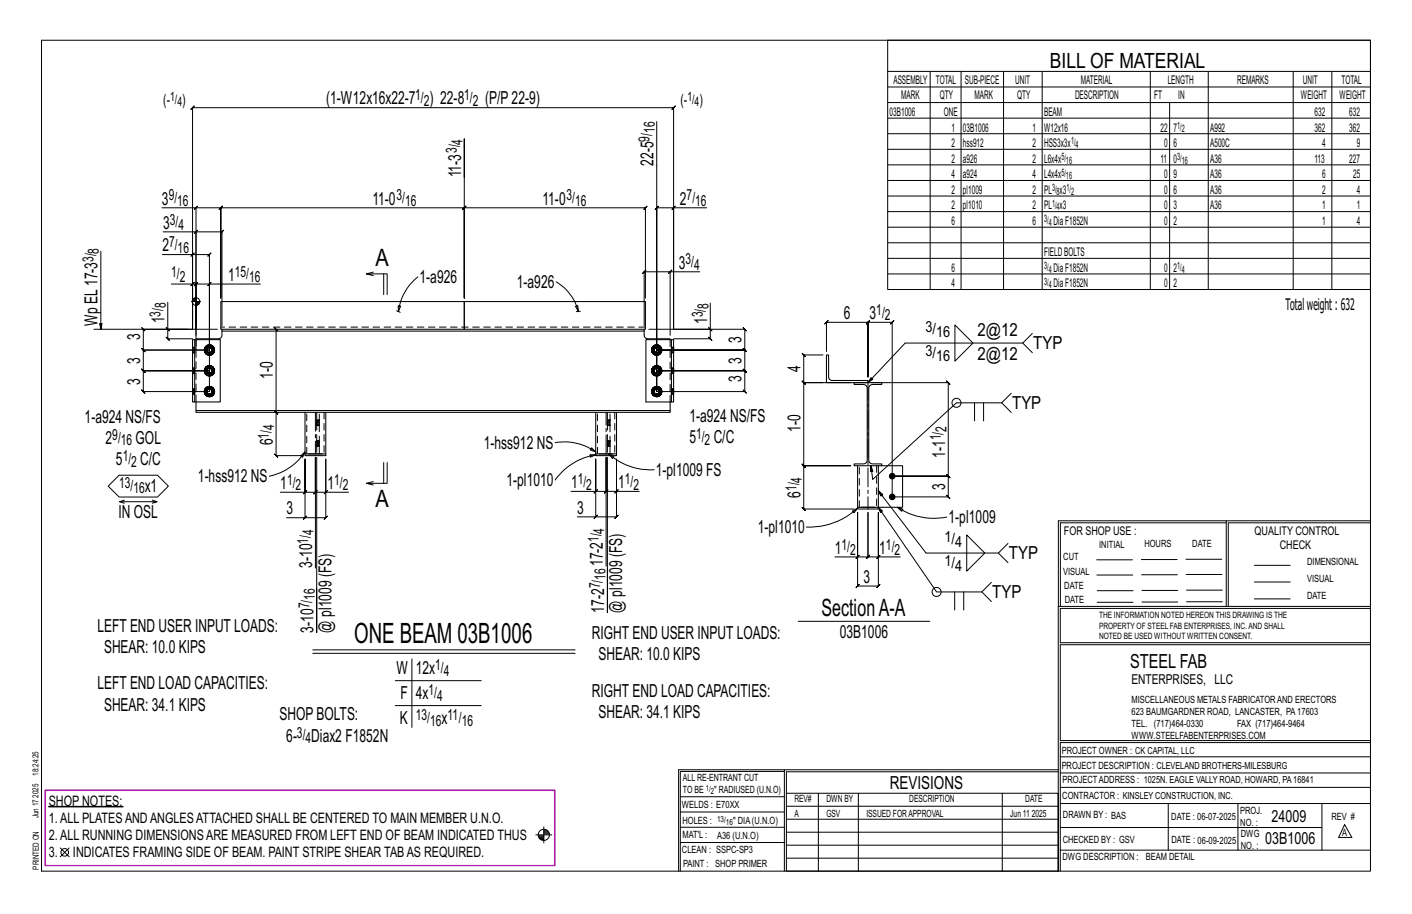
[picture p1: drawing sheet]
<svg xmlns="http://www.w3.org/2000/svg" width="432mm" height="279mm" viewBox="0 0 432 279" stroke-linecap="round" stroke-linejoin="round" font-family="sans-serif">
<g fill="#000" stroke="#000" stroke-width=".31">
<path d="M14.9 246.5h22.7v.2h-22.7z"/>
<circle cx="272.8" cy="151.9" r=".86"/>
<circle cx="272.8" cy="145.5" r=".86"/>
</g>
<g fill="none" stroke="#000" stroke-width=".31">
<path d="M12.7 12.3h406.4v254h-406.4zM271.5 12.3h147.6v76.2h-147.6zM200.8 37.2v82.5v-56.2l-.5 .5 1-1-.5 .5h5.2M271.5 21.8h147.6M271.5 26.6h147.6M271.5 31.4h147.6M271.5 36.1h147.6M284.5 21.8v66.7M293.9 21.8v66.7M306.9 21.8v66.7M318.7 21.8v66.7M351.8 21.8v66.7"/>
<path d="M357.7 31.4v57.1M369.5 21.8v66.7M395.5 21.8v66.7M407.3 21.8v66.7M142 54.2v-11.7v48.6M271.5 40.9h147.6M271.5 45.6h147.6M271.5 50.4h147.6M271.5 55.2h147.6M271.5 59.9h147.6M30.8 76.8v23.9l-.3-1.8h.7l-.4 1.8M49.5 63.5h10.4v37.2v-13.9l-.5 .5 1-1-.5 .5h4.1"/>
<path d="M49.7 77.8h9.2v22.9v-13.9h-6.5M49.9 70.9h10v31.6M58.4 78.3l1-1zM58.9 77.8h5.1l-.5 .5 1-1-.5 .5v41.9h-20.2l.5 .5-1-1 .5 .5v-6.3l.5 .5-1-1 .5 .5h20.2h-20.2l.5 .5-1-1 .5 .5v-6.4l.5 .5-1-1 .5 .5h20.2v-20.2h15.6M59.9 70.9l-.5 .5 1-1zM59.9 70.9h8l-.5 .5 1-1-.5 .5v28.7M59.9 63.5h7.6l-.5 .5 1-1-.5 .5v27.6v-27.6l-.5 .5 1-1-.5 .5h74.5l-.5 .5 1-1-.5 .5v27.6v-27.6l-.5 .5 1-1-.5 .5h55.4l-.5 .5 1-1-.5 .5v27.6M60.4 63l-1 1zM206.5 63l-1 1zM216.1 63.5h-10.1v37.2h21.8l-.5-.5 1 1-.5-.5v6.3l-.5-.5 1 1-.5-.5h-27h27l-.5-.5 1 1-.5-.5v6.4l-.5-.5 1 1-.5-.5h-27h27l-.5-.5 1 1-.5-.5v6.3l-.5-.5 1 1-.5-.5h-27M271.5 64.7h147.6M271.5 69.5h147.6"/>
<path d="M271.5 74.2h147.6M271.5 79h147.6M51.3 92.4v8.3h15.2M58.5 92.2h2.8M58.9 86.8l-.5 .5 1-1zM58.9 86.8h1l-.5 .5 1-1-.5 .5v20.2M58.9 91.7v.5M59.1 91.4v.8M59.3 91.2v1M59.5 91.1v1.1M59.7 91v1.2M59.9 90.8v8.8"/>
<path d="M60.2 92.2v1.1M60.4 92.2v1.1M60.6 92.2v1M60.8 92.2v.8M61 92.2v.5M64 86.8l.5-.5-1 1zM114.2 84.2l-2.2-.5h6.4v6.4M114.2 83.2l-2.2 .5M117.3 83.7v6.4M121.3 95l.5 .2M121.8 93.5l.7 .1-.7 1.6zM121.8 95.2l.6 .3"/>
<path d="M127.8 84.6a15.9 15.9 0 0 0-6 10.6M170.1 86.1a14.8 14.8 0 0 1 6.8 9.1M176 93.6l.7-.2 .2 1.8zM176.3 95.2h.6M176.9 95.2h.6M204.9 83.1l.5-.5-1 1zM204.9 83.1h-7.9l.5-.5-1 1 .5-.5v16.5M214 83.1h-9.1v19.4M217.2 92.7v8h-18.8M271.5 83.7h147.6M292 99.3l5.6 5.6-5.6 5.5zM28.7 100.7h30.2v-67.8l-.5 .5 1-1-.5 .5h147.1l-.5 .5 1-1-.5 .5v67.8"/>
<path d="M50.8 100.2l1 1zM51.3 100.7v2.9l-.5-.5 1 1-.5-.5h7.6M57.3 100.7h-13.5l-.5-.5 1 1-.5-.5v6.3l-.5-.5 1 1-.5-.5h20.2M62.5 119.7h.5M62.5 113.4h.5M62.5 107h.5M62.6 119.1l.5 .2-.1 .4M62.6 112.8l.5 .2-.1 .4M62.6 106.4l.5 .2-.1 .4M63 114.4l.5 .4M63 108.1l.5 .3M63 119.7l.1 .4-.5 .2"/>
<path d="M63 113.4l.1 .3-.5 .2M63 107l.1 .4-.5 .2M63.1 119.3l.2-.3-.3-.4a1.52 1.52 0 0 0 0 2.2l.3-.4-.2-.3M63.1 113l.2-.4-.3-.3a1.52 1.52 0 0 0 0 2.1l.3-.3-.2-.4M63.1 106.6l.2-.3-.3-.4a1.52 1.52 0 0 0 0 2.2l.3-.4-.2-.3M63.3 114.1l.3 .2-.1 .5 .5 .1M63.3 107.7l.3 .2-.1 .5 .5 .1M63.5 118.3l-.5 .3M63.5 111.9l-.5 .4M63.5 105.6l-.5 .3M63.6 114.3l.4 .1v.5l.6-.1M63.6 107.9l.4 .1v.5l.6-.1"/>
<path d="M64 118.2l-.5 .1 .1 .5-.3 .2M64 118.7l.4 .1 .2-.5 .5 .3-.3 .4M64 111.8l-.5 .1 .1 .5-.3 .2M64 112.3l.4 .1 .2-.5 .5 .4-.3 .3M64 105.5l-.5 .1 .1 .5-.3 .2M64 106l.4 .1 .2-.5 .5 .3-.3 .4M64.4 118.8l.4 .2 .3 .7h.5l-.2 .6M64.4 112.4l.4 .2 .3 .8h.5l-.2 .5M64.4 106.1l.4 .2 .3 .7h.5l-.2 .6M64.6 118.3l-.6-.1v.5l-.4 .1M64.6 111.9l-.6-.1v.5l-.4 .1M64.6 105.6l-.6-.1v.5l-.4 .1"/>
<path d="M64.8 114.1l.3 .3-.5 .4-.2-.5-.4 .1M64.8 107.7l.3 .4-.5 .3-.2-.5-.4 .1M65 113.7l.4 .2-.3 .5M65 107.4l.4 .2-.3 .5M65.1 119.7l-.3 .7-.4 .2M65.1 113.4l-.3 .7-.4 .2M65.1 107l-.3 .7-.4 .2M65.1 118.6l.3 .5-.4 .2M65.1 112.3l.3 .5-.4 .2M65.1 105.9l.3 .5-.4 .2M65.4 119.1l.2 .6M65.4 112.8l.2 .6"/>
<path d="M65.4 106.4l.2 .6M84.4 100.7l-.5-.5 1 1-.5-.5v25.4l-.5-.5 1 1-1-1 1 1-.5-.5v13.2l-.5-.5 1 1-.5-.5h7.8M199.3 119.7h.5M199.3 113.4h.5M199.3 107h.5M199.4 106.4l.5 .2-.1 .4M199.4 112.8l.5 .2-.1 .4M199.4 119.1l.5 .2-.1 .4M199.8 108.1l.5 .3M199.8 114.4l.5 .4M199.8 107l.1 .4-.5 .2M199.8 113.4l.1 .3-.5 .2"/>
<path d="M199.8 119.7l.1 .4-.5 .2M199.9 106.6l.2-.3-.3-.4a1.52 1.52 0 0 0 0 2.2l.3-.4-.2-.3M199.9 113l.2-.4-.3-.3a1.52 1.52 0 0 0 0 2.1l.3-.3-.2-.4M199.9 119.3l.2-.3-.3-.4a1.52 1.52 0 0 0 0 2.2l.3-.4-.2-.3M200.1 107.7l.3 .2-.1 .5 .5 .1M200.1 114.1l.3 .2-.1 .5 .5 .1M200.3 105.6l-.5 .3M200.3 111.9l-.5 .4M200.3 118.3l-.5 .3M200.4 107.9l.4 .1v.5l.6-.1M200.4 114.3l.4 .1v.5l.6-.1M200.8 105.5l-.5 .1 .1 .5-.3 .2"/>
<path d="M200.8 106l.4 .1 .2-.5 .5 .3-.3 .4M200.8 111.8l-.5 .1 .1 .5-.3 .2M200.8 112.3l.4 .1 .2-.5 .5 .4-.3 .3M200.8 118.2l-.5 .1 .1 .5-.3 .2M200.8 118.7l.4 .1 .2-.5 .5 .3-.3 .4M201.2 106.1l.4 .2 .3 .7h.5l-.2 .6M201.2 112.4l.4 .2 .3 .8h.5l-.2 .5M201.2 118.8l.4 .2 .3 .7h.5l-.2 .6M201.4 105.6l-.6-.1v.5l-.4 .1M201.4 111.9l-.6-.1v.5l-.4 .1M201.4 118.3l-.6-.1v.5l-.4 .1M201.6 107.7l.3 .4-.5 .3-.2-.5-.4 .1"/>
<path d="M201.6 114.1l.3 .3-.5 .4-.2-.5-.4 .1M201.8 107.4l.4 .2-.3 .5M201.8 113.7l.4 .2-.3 .5M201.9 107l-.3 .7-.4 .2M201.9 113.4l-.3 .7-.4 .2M201.9 119.7l-.3 .7-.4 .2M201.9 105.9l.3 .5-.4 .2M201.9 112.3l.3 .5-.4 .2M201.9 118.6l.3 .5-.4 .2M202.2 106.4l.2 .6M202.2 112.8l.2 .6M202.2 119.1l.2 .6"/>
<path d="M216.7 100.2l1 1zM217.2 100.7v2.9l-.5-.5 1 1-.5-.5h-11.2M251.7 108.5h-5.9l-.5-.5 1 1-.5-.5v8.5l-.5-.5 1 1-.5-.5h5.9M252.7 107.4v-8.9l-.5 .5 1-1-.5 .5h12.7l-.5 .5 1-1-.5 .5v16.8v-16.8l-.5 .5 1-1-.5 .5h7.4l-.5 .5 1-1-.5 .5v53.4h17.2l.5 .5-1-1 .5 .5v-6.4l.5 .5-1-1 .5 .5h-17.2h17.2l.5 .5-1-1 .5 .5v-28.5l.5 .5-1-1 .5 .5h-23.5M260.2 117h-14.4l-.5-.5 1 1-.5-.5v25.4l-.5-.5 1 1-.5-.5h14.4h-14.4l-.5-.5 1 1-.5-.5v13.2l-.5-.5 1 1-.5-.5h15.4M312.8 104.9l2.9 2.9M315.7 101.9l-2.9 3h-36l-11.4 12.1 1-1.6 .5 .6-1.5 1M63 120.8l.5 .3M63.3 120.4l.3 .2-.1 .5 .5 .1M63.6 120.6l.4 .1v.5l.6-.1M64.8 120.4l.3 .4-.5 .3-.2-.5-.4 .1M65 120.1l.4 .2-.3 .5"/>
<path d="M91.9 139.3l1.4-1.2-.8 1.7zM93.3 138.1a17.2 17.2 0 0 1-10.9 7.5M96.5 139.8v10.7l.5-.5-1 1 .5-.5h-3.2M96.5 139.8v10.7l-.5 .5 1-1-.5 .5h3.1M96.5 139.8v33.8M96.9 139.8v53.6v-13.5M169.8 135.3a16.6 16.6 0 0 1 12.4 2.8M180.4 139h1.8l-1.7 .7zM180.9 136.9l1.3 1.2-1.7-.6zM182.2 139a19.1 19.1 0 0 0-12.4 7.7M185.4 139.8v10.4l.5-.5-1 1 .5-.5h-3.2M185.4 139.8v10.4l-.5 .5 1-1-.5 .5h3.1"/>
<path d="M185.4 139.8v33.3M185.8 139.8v47.5v-13.5M186.2 138.8l1.5 .8-.4 .5zM186.2 138.8a19.2 19.2 0 0 0 13.8 4.8M199.8 120.8l.5 .3M200.1 120.4l.3 .2-.1 .5 .5 .1M200.4 120.6l.4 .1v.5l.6-.1M201.6 120.4l.3 .4-.5 .3-.2-.5-.4 .1M201.8 120.1l.4 .2-.3 .5M298 123.1v5.6M300.8 123.1v5.6M306.3 123.1l3 3"/>
<path d="M309.3 120.2l-3 2.9h-13.8l-25.6 23.5-.6-4.2 .6 1.7-.7 .1 .1-1.8M33.1 148.6l3.3-3.3h11.8l3.3 3.3-3.3 3.3h-11.8zM36.6 153.4h11.4l-1.4 .4M38 152.9l-1.4 .5 1.4 .4M46.6 152.9l1.4 .5M85.7 150.5h7.6v-10.2v18h-5.7M92.8 151l1-1zM92.8 158.8l1-1zM99.6 150.5l.5-.5-1 1zM106.6 150.5h-7v-10.2v18l.5-.5-1 1 .5-.5h-6.3M114.2 147.2l-2.2 .5M117.3 141.4v6.3"/>
<path d="M118.4 141.4v6.3h-6.4l2.2 .6M174.6 150.2h7.6v-9.9v17.7h-5.7M181.7 150.7l1-1zM181.7 158.5l1-1zM188.5 150.2l.5-.5-1 1zM195.5 150.2h-7v-9.9v17.7l.5-.5-1 1 .5-.5h-6.3M260.7 156.2l1.6-.9-1.1 1.5zM262.3 155.3a21.8 21.8 0 0 1-15.7 5.8M268.6 155l.6 1.7 .7-.5-1.3-1.2 17.8 25.9h13.8l3-2.9M268.6 150l.8 1.6 .6-.4-1.4-1.2 14.6 19.1h22.1l2.9-3M274.4 155.1l1.7 .6-.4 .6zM274.4 155.1a20.1 20.1 0 0 0 15.1 3"/>
<path d="M375 159.8h-50.7v25.6M375 159.2h-51.3l-.1 107.1M419.1 159.2h-44.1v26.2M419.1 159.8h-43.5v25.6M255.3 170.2h7v-13.5v22.4l-.5 .5 1-1-.5 .5h6.3l-.5 .5 1-1-.5 .5v-22.4v13.5h6.7M261.8 170.7l1-1zM262.3 170.2h3.1l-.5 .5 1-1-.5 .5v-13.5v13.5l-.5 .5 1-1-.5 .5h3.2M268.1 170.7l1-1zM295.6 163.5l5.6 5.6-5.6 5.5zM305.3 169.1l2.9 2.9M335.4 171.1h10.9M335.4 175.8h11"/>
<path d="M349 171h11M349.1 175.7h11M362.7 171h10.9M362.7 175.6h11M383.6 172.8h11M383.6 177.9h11M95.6 198.7h80.3M95.6 199.7h80.3M244.1 189.9h40.2M291.9 180.9v5.6M294.7 180.9v5.6M300.2 180.9l3 3"/>
<path d="M323.7 185.4h95.4M335.5 184.1h11M335.5 180.6h11M349.2 184h11M349.2 180.5h11M362.9 180.4h10.9M362.9 184h10.9M383.6 183.1h11M419.1 186h-94.9v10.5h94.9M419.1 197.1h-94.9v29.3h94.9v.6h-94.9v39.3M120.9 208.1h26.3M120.9 215.7h26.3"/>
<path d="M126 201.4v21M239.9 235.8h-31.9v30.5M239.9 235.3h-32.4v31M323.6 235.3h-83.7v31M323.6 235.9h-83.1v6.6M324.2 236.3h94.9M324.2 231.4h94.9M18.4 259.2l2.7 2.7M21.1 259.2l-2.7 2.7M163.8 255.2h5M164.6 255.5h1.7M164.7 255.8h1.6"/>
<path d="M164.8 256.1h1.5M165 256.4h1.3M165.4 256.6h.9M166.3 252.8v4.9M166.3 254.1h1.3M166.3 253.8h.9M166.3 254.6h1.6M166.3 254.3h1.5M166.3 254.9h1.7M208 252.9h31.9M208 257.5h31.9M208 243.6h31.9"/>
<path d="M208 248.2h31.9M240.5 242.5h83.1v23.8h-83.1zM240.5 258.4h83.1M240.5 254.4h83.1M240.5 250.4h83.1M240.5 246.5h83.1M250.3 242.5v23.8M262.5 242.5v23.8M306.5 242.5v23.8M324.2 253h80.1M324.2 245.6h94.9M324.2 259.9h94.9"/>
<path d="M324.2 240.7h94.9M357.3 245.6v14.3M378.6 245.6v14.3M404.3 245.6v14.3M411.2 252.1l2.2 3.9h-4zM240.5 262.3h83.1"/>
<circle cx="59.9" cy="92.2" r="1.16"/>
<circle cx="292.5" cy="123.1" r="1.38"/>
<circle cx="286.4" cy="180.9" r="1.38"/>
<circle cx="166.3" cy="255.2" r="1.71"/>
<circle cx="19.8" cy="260.6" r="1.17"/>
</g>
<path d="M13.8 241.6h155.8v23h-155.8z" fill="none" stroke="#f0f" stroke-width=".5"/>
<g fill="none" stroke="#000" stroke-width=".32">
<path d="M67.5 92.2h74.5v8.5h-74.5zM142 92.2h55.4v8.5h-55.4zM58.9 103.8h.6v19.1h-.6zM59.5 103.8h7.9v19.1h-7.9M67.9 100.7v.5h129.1v-.5M67.9 101.2v1.3a1.06 1.06 0 0 1-1.1 1.1h-6.9v.2M197 101.2v1.3a1.06 1.06 0 0 0 1.1 1.1h6.8v.2M205.3 103.8h.7v19.1h-.7zM205.3 103.8h-7.8v19.1h7.8M252.7 108.5h.7v6.8a1.06 1.06 0 0 0 1.1 1h10.9v.7h-12.7zM261.2 117h8.5v.5h-2.9a1.16 1.16 0 0 0-1.1 1.2v22a1.16 1.16 0 0 0 1.1 1.1h2.9v.6h-8.5v-.6h2.8a1.16 1.16 0 0 0 1.2-1.1v-22a1.16 1.16 0 0 0-1.2-1.2h-2.8zM59.9 125.5h145v.6h-145z"/>
<path d="M59.9 122.9v2.6M93.3 126.1v12.7h6.3M94.3 138.8h4.3M96.8 134.7h.1M96.8 136.4h.1M96.8 128.4h.1M96.8 130.1h.1M97.6 134.7h.1M97.6 136.4h.1M97.6 128.4h.1M97.6 130.1h.1M99.6 126.1v13.2h-6.3v-.5"/>
<path d="M182.2 126.1v12.7h6.3M183.2 138.8h4.3M185.7 134.7h.1M185.7 136.4h.1M185.7 128.4h.1M185.7 130.1h.1M186.5 134.7h.1M186.5 136.4h.1M186.5 128.4h.1M186.5 130.1h.1M188.5 126.1v13.2h-6.3v-.5M204.9 122.9v2.6"/>
<path d="M262.3 155.1h6.3v.5h-6.3zM262.3 142.4v12.7M263.3 155.1h4.3M268.6 142.4v12.7h7.4v-12.7h-6.3"/>
</g>
<g fill="none" stroke="#000" stroke-width=".31" stroke-dasharray="2 1.4">
<path d="M197.4 100h-129.9M58.9 119.7v-.3h.7v.3M58.9 119.4v-.3h.7v.3M58.9 119.1v-.2h.7v.2M58.9 118.9h.7M58.9 114.1l.7 .1zM58.9 114.1v-.1M58.9 113.7v.3h.7v.1M58.9 113.4v-.4h.7v.4M58.9 113v-.3h.7v.3M58.9 112.7v-.1h.7v.1M58.9 112.6h.7"/>
<path d="M58.9 107.8l.7 .1zM58.9 107.8v-.2M58.9 107.3v.3h.7v.2M58.9 107v-.3h.7v.3M58.9 106.7v-.3h.7v.3M58.9 106.4v-.2h.7v.2M58.9 106.2h.7M59.6 113.7v-.3h-.7v.3h.7v.3M59.6 107.3v-.3h-.7v.3h.7v.3M59.9 103.8v19.1M62.5 119.7l.1 .6zM62.5 113.4l.1 .6z"/>
<path d="M62.5 107l.1 .6zM62.5 119.7l.8-1.3-.8 1.3 .8 1.3-.8-1.3h.5M62.5 113.4l.1 .5zM62.5 113.4l.8-1.4-.8 1.4 .8 1.3-.8-1.3h.5M62.5 107l.8-1.3-.8 1.3 .8 1.3-.8-1.3h.5M62.6 119.1l-.1 .6zM62.6 112.7l-.1 .7zM62.6 114l.3 .5zM62.6 106.4l-.1 .6zM62.6 107.6l.3 .5zM62.6 119.1l.5 .2-.1 .4M62.6 113.9l.5-.2-.1-.3"/>
<path d="M62.6 112.8l.5 .2-.1 .4M62.6 107.6l.5-.2-.1-.4M62.6 106.4l.5 .2-.1 .4M62.9 118.6l-.3 .5zM62.9 118.6l.5-.4zM62.9 112.2l-.3 .5zM62.9 114.5l.5 .3zM62.9 112.2l.5-.3zM62.9 105.9l-.3 .5zM62.9 108.1l.5 .4zM62.9 105.9l.5-.4zM63 118.6l.5-.3z"/>
<path d="M63 118.6l.5-.3M63 114.4l.5 .4zM63 114.4l.5 .4M63 112.3l.5-.4zM63 112.3l.5-.4M63 108.1l.5 .3zM63 108.1l.5 .3M63 105.9l.5-.3zM63 105.9l.5-.3M63.1 119.3l.5-.5M63.1 113.7l.5 .6M63.1 113l.5-.6"/>
<path d="M63.1 107.4l.5 .5M63.1 106.6l.5-.5M63.2 119.7l.1 .4zM63.2 113.4l.1 .3zM63.2 107l.1 .4zM63.3 118.4h1.5zM63.3 114.7h1.5zM63.3 112h1.5zM63.3 108.3h1.5zM63.3 105.7h1.5zM63.3 119l-.3-.4-.5 1.1 .1-.6v1.2l.4 .5-.4-.5 .4 .5 .3-.4M63.3 112.6l-.3-.3-.5 1.1 .1-.6v1.1l.4 .5-.4-.5 .4 .5 .3-.3"/>
<path d="M63.3 106.3l-.3-.4-.5 1.1 .1-.6v1.2l.4 .5-.4-.5 .4 .5 .3-.4M63.3 119.3l-.1 .4zM63.3 119.3l.3-.3zM63.3 113l-.1 .4zM63.3 113.7l.3 .3zM63.3 113l.3-.3zM63.3 106.6l-.1 .4zM63.3 107.4l.3 .3zM63.3 106.6l.3-.3zM63.4 118.2l.6-.1zM63.4 114.8l.6 .1zM63.4 111.9l.6-.1z"/>
<path d="M63.4 108.5l.6 .1zM63.4 105.5l.6-.1zM63.6 119l.4-.1zM63.6 114.3l.4 .1v.5l-.5-.1 .5 .1-.5-.1zM63.6 114l.4 .1zM63.6 112.7l.4-.1zM63.6 107.9l.4 .1v.5l-.5-.1 .5 .1-.5-.1zM63.6 107.7l.4 .1zM63.6 106.3l.4-.1zM64 118.2l-.5 .1 .5-.1-.5 .1 .1 .5 .4-.1M64 118.9l.4 .1zM64 118.2l.6 .1-.6-.1 .6 .1-.2 .5-.4-.1z"/>
<path d="M64 118.1l.7 .1zM64 111.8l-.5 .1 .5-.1-.5 .1 .1 .5 .4-.1M64 114.9l.7-.1zM64 114.9l.6-.1zM64 114.9l.6-.1M64 114.4l.4-.1 .2 .5M64 114.1l.4-.1zM64 112.6l.4 .1zM64 111.8l.6 .1-.6-.1 .6 .1-.2 .5-.4-.1zM64 111.8l.7 .1zM64 105.5l-.5 .1 .5-.1-.5 .1 .1 .5 .4-.1M64 108.6l.7-.1z"/>
<path d="M64 108.5l.6-.1zM64 108.5l.6-.1M64 108l.4-.1 .2 .5M64 107.8l.4-.1zM64 106.2l.4 .1zM64 105.5l.6 .1-.6-.1 .6 .1-.2 .5-.4-.1zM64 105.4l.7 .1zM64.4 119l.3 .3zM64.4 118.8l.4 .2M64.4 114.3l.4-.2M64.4 114l.3-.3zM64.4 112.7l.3 .3z"/>
<path d="M64.4 112.4l.4 .2M64.4 107.9l.4-.2M64.4 107.7l.3-.3zM64.4 106.3l.3 .3zM64.4 106.1l.4 .2M64.6 118.3l.5 .3zM64.6 118.3l.5 .3M64.6 114.8l.5-.4zM64.6 114.8l.5-.4M64.6 111.9l.5 .4zM64.6 111.9l.5 .4M64.6 108.4l.5-.3z"/>
<path d="M64.6 108.4l.5-.3M64.6 105.6l.5 .3zM64.6 105.6l.5 .3M64.7 118.2l.5 .4zM64.7 114.8l.5-.3zM64.7 111.9l.5 .3zM64.7 108.5l.5-.4zM64.7 105.5l.5 .4zM64.7 119.3l.1 .4zM64.7 113l.1 .4zM64.7 106.6l.1 .4zM64.8 118.4l.8 1.3z"/>
<path d="M64.8 112l.8 1.4zM64.8 105.7l.8 1.3zM64.8 119.7l-.1 .4zM64.8 113.4l-.1 .3zM64.8 107l-.1 .4zM65 119.3l.4-.2-.3-.5M65 113.7l.4 .2-.3 .5M65 113l.4-.2-.3-.5M65 107.4l.4 .2-.3 .5M65 106.6l.4-.2-.3-.5M65.1 118.6l-.3 .4 .3 .7h.5l-.2 .6M65.1 114.4l-.3-.3 .3-.7"/>
<path d="M65.1 112.3l-.3 .3 .3 .8h.5l-.2 .5M65.1 108.1l-.3-.4 .3-.7M65.1 105.9l-.3 .4 .3 .7h.5l-.2 .6M65.2 118.6l.3 .5zM65.2 112.2l.3 .5zM65.2 105.9l.3 .5zM65.4 119.1l.2 .6zM65.4 119.1l.2 .6M65.4 112.8l.2 .6zM65.4 112.8l.2 .6M65.4 106.4l.2 .6zM65.4 106.4l.2 .6"/>
<path d="M65.5 119.1l.1 .6zM65.5 114l-.3 .5zM65.5 112.7l.1 .7zM65.5 107.6l-.3 .5zM65.5 106.4l.1 .6zM65.6 119.7l-.8 1.3zM65.6 113.4l-.8 1.3zM65.6 107l-.8 1.3zM65.6 119.7l-.1 .6zM65.6 113.4l-.1 .6zM65.6 107l-.1 .6zM199.2 107l.2 .6z"/>
<path d="M199.2 113.4l.2 .6zM199.2 119.7l.2 .6zM199.3 107l.1 .6zM199.3 107l.8-1.3-.8 1.3 .8 1.3-.8-1.3h.5M199.3 113.4l.1 .5zM199.3 113.4l.8-1.4-.8 1.4 .8 1.3-.8-1.3h.5M199.3 119.7l.1 .6zM199.3 119.7l.8-1.3-.8 1.3 .8 1.3-.8-1.3h.5M199.4 106.4l-.2 .6zM199.4 107.6l.3 .5zM199.4 112.7l-.2 .7zM199.4 114l.3 .5z"/>
<path d="M199.4 119.1l-.2 .6zM199.4 107.6l.5-.2-.1-.4M199.4 106.4l.5 .2-.1 .4M199.4 113.9l.5-.2-.1-.3M199.4 112.8l.5 .2-.1 .4M199.4 119.1l.5 .2-.1 .4M199.7 105.9l-.3 .5zM199.7 108.1l.5 .4zM199.7 105.9l.5-.4zM199.7 112.2l-.3 .5zM199.7 114.5l.5 .3zM199.7 112.2l.5-.3z"/>
<path d="M199.7 118.6l-.3 .5zM199.7 118.6l.5-.4zM199.8 108.1l.5 .3zM199.8 108.1l.5 .3M199.8 105.9l.5-.3zM199.8 105.9l.5-.3M199.8 114.4l.5 .4zM199.8 114.4l.5 .4M199.8 112.3l.5-.4zM199.8 112.3l.5-.4M199.8 118.6l.5-.3zM199.8 118.6l.5-.3"/>
<path d="M199.9 107.4l.5 .5M199.9 106.6l.5-.5M199.9 113.7l.5 .6M199.9 113l.5-.6M199.9 119.3l.5-.5M200 107l.1 .4zM200 113.4l.1 .3zM200 119.7l.1 .4zM200.1 108.3h1.5zM200.1 105.7h1.5zM200.1 114.7h1.5zM200.1 112h1.5z"/>
<path d="M200.1 118.4h1.5zM200.1 106.3l-.3-.4-.5 1.1 .1-.6v1.2l.4 .5-.4-.5 .4 .5 .3-.4M200.1 112.6l-.3-.3-.5 1.1 .1-.6v1.1l.4 .5-.4-.5 .4 .5 .3-.3M200.1 119l-.3-.4-.5 1.1 .1-.6v1.2l.4 .5-.4-.5 .4 .5 .3-.4M200.1 106.6l-.1 .4zM200.1 107.4l.3 .3zM200.1 106.6l.3-.3zM200.1 113l-.1 .4zM200.1 113.7l.3 .3zM200.1 113l.3-.3zM200.1 119.3l-.1 .4zM200.1 119.3l.3-.3z"/>
<path d="M200.2 108.5l.6 .1zM200.2 105.5l.6-.1zM200.2 114.8l.6 .1zM200.2 111.9l.6-.1zM200.2 118.2l.6-.1zM200.4 107.9l.4 .1v.5l-.5-.1 .5 .1-.5-.1zM200.4 107.7l.4 .1zM200.4 106.3l.4-.1zM200.4 114.3l.4 .1v.5l-.5-.1 .5 .1-.5-.1zM200.4 114l.4 .1zM200.4 112.7l.4-.1zM200.4 119l.4-.1z"/>
<path d="M200.8 105.5l-.5 .1 .5-.1-.5 .1 .1 .5 .4-.1M200.8 108.6l.6-.1zM200.8 108.5l.6-.1zM200.8 108.5l.6-.1M200.8 108l.4-.1 .2 .5M200.8 107.8l.4-.1zM200.8 106.2l.4 .1zM200.8 105.5l.6 .1-.6-.1 .6 .1-.2 .5-.4-.1zM200.8 105.4l.6 .1zM200.8 111.8l-.5 .1 .5-.1-.5 .1 .1 .5 .4-.1M200.8 114.9l.6-.1zM200.8 114.9l.6-.1"/>
<path d="M200.8 114.4l.4-.1 .2 .5M200.8 114.1l.4-.1zM200.8 112.6l.4 .1zM200.8 111.8l.6 .1-.6-.1 .6 .1-.2 .5-.4-.1zM200.8 111.8l.6 .1zM200.8 118.2l-.5 .1 .5-.1-.5 .1 .1 .5 .4-.1M200.8 118.9l.4 .1zM200.8 118.2l.6 .1-.6-.1 .6 .1-.2 .5-.4-.1zM200.8 118.1l.6 .1zM201.2 107.9l.4-.2M201.2 107.7l.3-.3zM201.2 106.3l.3 .3z"/>
<path d="M201.2 106.1l.4 .2M201.2 114.3l.4-.2M201.2 114l.3-.3zM201.2 112.7l.3 .3zM201.2 112.4l.4 .2M201.2 119l.3 .3zM201.2 118.8l.4 .2M201.4 108.4l.5-.3zM201.4 108.4l.5-.3M201.4 105.6l.5 .3zM201.4 105.6l.5 .3M201.4 114.8l.5-.4z"/>
<path d="M201.4 114.8l.5-.4M201.4 111.9l.5 .4zM201.4 111.9l.5 .4M201.4 118.3l.5 .3zM201.4 118.3l.5 .3M201.4 108.5l.6-.4zM201.4 105.5l.6 .4zM201.4 114.8l.6-.3zM201.4 111.9l.6 .3zM201.4 118.2l.6 .4zM201.5 106.6l.1 .4zM201.5 113l.1 .4z"/>
<path d="M201.5 119.3l.1 .4zM201.6 105.7l.8 1.3zM201.6 112l.8 1.4zM201.6 118.4l.8 1.3zM201.6 107l-.1 .4zM201.6 113.4l-.1 .3zM201.6 119.7l-.1 .4zM201.8 107.4l.4 .2-.3 .5M201.8 106.6l.4-.2-.3-.5M201.8 113.7l.4 .2-.3 .5M201.8 113l.4-.2-.3-.5M201.8 119.3l.4-.2-.3-.5"/>
<path d="M201.9 108.1l-.3-.4 .3-.7M201.9 105.9l-.3 .4 .3 .7h.5l-.2 .6M201.9 114.4l-.3-.3 .3-.7M201.9 112.3l-.3 .3 .3 .8h.5l-.2 .5M201.9 118.6l-.3 .4 .3 .7h.5l-.2 .6M202 105.9l.3 .5zM202 112.2l.3 .5zM202 118.6l.3 .5zM202.2 106.4l.2 .6zM202.2 106.4l.2 .6M202.2 112.8l.2 .6zM202.2 112.8l.2 .6"/>
<path d="M202.2 119.1l.2 .6zM202.2 119.1l.2 .6M202.3 107.6l-.3 .5zM202.3 106.4l.1 .6zM202.3 114l-.3 .5zM202.3 112.7l.1 .7zM202.3 119.1l.1 .6zM202.4 107l-.8 1.3zM202.4 113.4l-.8 1.3zM202.4 119.7l-.8 1.3zM202.4 107l-.1 .6zM202.4 113.4l-.1 .6z"/>
<path d="M202.4 119.7l-.1 .6zM205.3 106.1l.7 .1zM205.3 106.7v.3h.7v-.3h-.7v-.3M205.3 112.5l.7 .1zM205.3 113v.4h.7v-.4h-.7v-.3M205.3 118.8l.7 .1zM205.3 119.4v.3h.7v-.3h-.7v-.3M206 106.2v.2M206 106.7v-.3h-.7v-.2M206 107v.3h-.7v-.3M206 107.3v.3h-.7v-.3M206 107.6v.2h-.7v-.2"/>
<path d="M206 107.8h-.7M206 112.6v.1M206 113v-.3h-.7v-.1M206 113.4v.3h-.7v-.3M206 113.7v.3h-.7v-.3M206 114v.1h-.7v-.1M206 114.1h-.7M206 118.9v.2M206 119.4v-.3h-.7v-.2M206 119.7v.3h-.7v-.3M58.9 120.5l.7 .1zM58.9 120.5v-.2"/>
<path d="M58.9 120v.3h.7v.2M59.6 120v-.3h-.7v.3h.7v.3M62.6 120.3l.3 .5zM62.6 120.3l.5-.2-.1-.4M62.9 120.8l.5 .4zM63 120.8l.5 .3zM63 120.8l.5 .3M63.1 120.1l.5 .5M63.3 121h1.5zM63.3 120.1l.3 .3zM63.4 121.2l.6 .1zM63.6 120.6l.4 .1v.5l-.5-.1 .5 .1-.5-.1z"/>
<path d="M63.6 120.4l.4 .1zM64 121.3l.7-.1zM64 121.2l.6-.1zM64 121.2l.6-.1M64 120.7l.4-.1 .2 .5M64 120.5l.4-.1zM64.4 120.6l.4-.2M64.4 120.4l.3-.3zM64.6 121.1l.5-.3zM64.6 121.1l.5-.3M64.7 121.2l.5-.4zM65 120.1l.4 .2-.3 .5"/>
<path d="M65.1 120.8l-.3-.4 .3-.7M65.5 120.3l-.3 .5zM93.8 138.8v-12.7M96.8 135.2h.9v.4h-.9zM96.8 135.2v-.2h.9v.2M96.8 135v-.2h.9v.2M96.8 134.8v-.1M96.8 136.4h.1M96.8 136.2v.2h.9M96.8 135.9v.3h.9v.2M96.8 135.6v.3h.9v.3M96.8 128.9h.9v.3h-.9z"/>
<path d="M96.8 128.9v-.3h.9v.3M96.8 128.6v-.2h.9v.2M96.8 128.4h.1M96.8 130.1v-.1M96.8 129.8v.2l.9 .1M96.8 129.6v.2h.9v.2M96.8 129.2v.4h.9v.2M96.9 126.1v12.7M96.9 136.4h.7M96.9 130.1h.7M97.6 138.8v-12.7M97.6 134.7h-.7"/>
<path d="M97.6 128.4h-.7M97.7 134.7v.1M97.7 135.6v.3M97.7 128.4h.1M97.7 129.2v.4M99.1 126.1v12.7M182.7 138.8v-12.7M185.7 135.2h.9v.4h-.9zM185.7 135.2v-.2h.9v.2M185.7 135v-.2h.9v.2M185.7 134.8v-.1M185.7 136.4h.1"/>
<path d="M185.7 136.2v.2h.9M185.7 135.9v.3h.9v.2M185.7 135.6v.3h.9v.3M185.7 128.9h.9v.3h-.9zM185.7 128.9v-.3h.9v.3M185.7 128.6v-.2h.9v.2M185.7 128.4h.1M185.7 130.1v-.1M185.7 129.8v.2l.9 .1M185.7 129.6v.2h.9v.2M185.7 129.2v.4h.9v.2M185.8 126.1v12.7"/>
<path d="M185.8 136.4h.7M185.8 130.1h.7M186.5 138.8v-12.7M186.5 134.7h-.7M186.5 128.4h-.7M186.6 134.7v.1M186.6 135.6v.3M186.6 128.4h.1M186.6 129.2v.4M188 126.1v12.7M199.4 120.3l.3 .5zM199.4 120.3l.5-.2-.1-.4"/>
<path d="M199.7 120.8l.5 .4zM199.8 120.8l.5 .3zM199.8 120.8l.5 .3M199.9 120.1l.5 .5M200.1 121h1.5zM200.1 120.1l.3 .3zM200.2 121.2l.6 .1zM200.4 120.6l.4 .1v.5l-.5-.1 .5 .1-.5-.1zM200.4 120.4l.4 .1zM200.8 121.3l.6-.1zM200.8 121.2l.6-.1zM200.8 121.2l.6-.1"/>
<path d="M200.8 120.7l.4-.1 .2 .5M200.8 120.5l.4-.1zM201.2 120.6l.4-.2M201.2 120.4l.3-.3zM201.4 121.1l.5-.3zM201.4 121.1l.5-.3M201.4 121.2l.6-.4zM201.8 120.1l.4 .2-.3 .5M201.9 120.8l-.3-.4 .3-.7M202.3 120.3l-.3 .5zM204.9 122.9v-19.1M206 120v.3h-.7v-.3"/>
<path d="M206 120.3v.2h-.7v-.2M206 120.5h-.7M262.8 155.1v-12.7M268.1 142.4v12.7"/>
</g>
<path d="M265.4 116.6v39M96.5 126.1v12.7M185.4 138.8v-12.7" fill="none" stroke="#000" stroke-width=".31" stroke-dasharray="5.8 1 1 1"/>
<text font-size="8.6" x="108.3" y="196.7">ONE BEAM 03B1006</text>
<g font-size="7.3">
<text x="114.8" y="81.3">A</text>
<text x="114.8" y="154.9">A</text>
<text x="251.2" y="188.2">SectionA-A</text>
</g>
<text font-size="6.4" x="321.1" y="20.7">BILL OF MATERIAL</text>
<text font-size="5.9" x="345.6" y="204.1">STEEL FAB</text>
<g font-size="5.5">
<text x="99.7" y="31.9">(1-W12x16x22-7</text>
<text x="131.3" y="31.9">) 22-8</text>
<text x="148.4" y="31.9">(P/P22-9)</text>
<text x="199.8" y="50.7" transform="rotate(-90 199.8 50.7)">22-5</text>
<text x="141" y="54.2" transform="rotate(-90 141 54.2)">11-3</text>
<text x="49.5" y="62.5">3</text>
<text x="113.9" y="62.5">11-0</text>
<text x="165.9" y="62.5">11-0</text>
<text x="207.9" y="62.5">2</text>
<text x="49.9" y="69.9">3</text>
<text x="49.7" y="76.8">2</text>
<text x="207.6" y="82.1">3</text>
<text x="69.8" y="85.8">1</text>
<text x="128.3" y="86.6">1-a926</text>
<text x="158.1" y="88.1">1-a926</text>
<text x="29.8" y="99.6" transform="rotate(-90 29.8 99.6)">Wp EL17-3</text>
<text x="50.3" y="98.8" transform="rotate(-90 50.3 98.8)">1</text>
<text x="216.2" y="99.1" transform="rotate(-90 216.2 99.1)">1</text>
<text x="258.1" y="97.5">6</text>
<text x="265.9" y="97.5">3</text>
<text x="42.8" y="103.8" transform="rotate(-90 42.8 103.8)">3</text>
<text x="226.8" y="104.9" transform="rotate(-90 226.8 104.9)">3</text>
<text x="298.9" y="102.6">2@12</text>
<text x="315.9" y="106.6">TYP</text>
<text x="42.8" y="111.2" transform="rotate(-90 42.8 111.2)">3</text>
<text x="226.8" y="111.2" transform="rotate(-90 226.8 111.2)">3</text>
<text x="244.8" y="113.8" transform="rotate(-90 244.8 113.8)">4</text>
<text x="298.9" y="110">2@12</text>
<text x="42.8" y="117.6" transform="rotate(-90 42.8 117.6)">3</text>
<text x="83.4" y="115.8" transform="rotate(-90 83.4 115.8)">1-0</text>
<text x="226.8" y="116.8" transform="rotate(-90 226.8 116.8)">3</text>
<text x="309.5" y="124.9">TYP</text>
<text x="25.9" y="129.2">1-a924 NS/FS</text>
<text x="210.8" y="129">1-a924 NS/FS</text>
<text x="32.3" y="135.7">2</text>
<text x="41.5" y="135.7">GOL</text>
<text x="83.4" y="136.2" transform="rotate(-90 83.4 136.2)">6</text>
<text x="148" y="137.2">1-hss912 NS</text>
<text x="210.8" y="135.6">5</text>
<text x="218.2" y="135.6">C/C</text>
<text x="244.8" y="132.1" transform="rotate(-90 244.8 132.1)">1-0</text>
<text x="35.5" y="142.2">5</text>
<text x="42.9" y="142.2">C/C</text>
<text x="289" y="140" transform="rotate(-90 289 140)">1-1</text>
<text x="60.5" y="147.5">1-hss912 NS</text>
<text x="85.7" y="149.5">1</text>
<text x="100.2" y="149.5">1</text>
<text x="154.9" y="148.7">1-pl1010</text>
<text x="174.6" y="149.2">1</text>
<text x="189.1" y="149.2">1</text>
<text x="200.6" y="145.5">1-pl1009 FS</text>
<text x="289" y="149.7" transform="rotate(-90 289 149.7)">3</text>
<text x="44.3" y="150.4">x1</text>
<text x="244.8" y="152.2" transform="rotate(-90 244.8 152.2)">6</text>
<text x="36.2" y="158.4">IN OSL</text>
<text x="87.6" y="157.3">3</text>
<text x="176.5" y="157">3</text>
<text x="290.1" y="160">1-pl1009</text>
<text x="231.7" y="163">1-pl1010</text>
<text x="95.5" y="173.6" transform="rotate(-90 95.5 173.6)">3-10</text>
<text x="184.4" y="173.1" transform="rotate(-90 184.4 173.1)">17-2</text>
<text x="255.3" y="169.3">1</text>
<text x="268.9" y="169.3">1</text>
<text x="308.5" y="170.8">TYP</text>
<text x="264.1" y="178.2">3</text>
<text x="303.4" y="182.7">TYP</text>
<text x="184.8" y="187.3" transform="rotate(-90 184.8 187.3)">17-2</text>
<text x="190.3" y="187.3" transform="rotate(-90 190.3 187.3)">@ pl1009 (FS)</text>
<text x="29.8" y="193.1">LEFT END USER INPUT LOADS:</text>
<text x="95.9" y="193.4" transform="rotate(-90 95.9 193.4)">3-10</text>
<text x="101.4" y="193.4" transform="rotate(-90 101.4 193.4)">@ pl1009 (FS)</text>
<text x="181" y="195.4">RIGHT END USER INPUT LOADS:</text>
<text x="256.8" y="194.9">03B1006</text>
<text x="31.8" y="199.6">SHEAR: 10.0 KIPS</text>
<text x="183.1" y="201.9">SHEAR: 10.0 KIPS</text>
<text x="121.3" y="206.1">W</text>
<text x="127.2" y="206.1">12x</text>
<text x="29.8" y="210.8">LEFT END LOAD CAPACITIES:</text>
<text x="122.5" y="213.8">F</text>
<text x="127.2" y="213.8">4x</text>
<text x="181" y="213">RIGHT END LOAD CAPACITIES:</text>
<text x="31.8" y="217.3">SHEAR: 34.1 KIPS</text>
<text x="85.5" y="220.2">SHOPBOLTS:</text>
<text x="122.3" y="221.4">K</text>
<text x="135" y="221.4">x</text>
<text x="183.1" y="219.5">SHEAR: 34.1 KIPS</text>
<text x="87.6" y="226.7">6-</text>
<text x="95.2" y="226.7">Diax2 F1852N</text>
<text x="272.2" y="241.1">REVISIONS</text>
</g>
<g font-size="5.1">
<text x="388.9" y="251.3">24009</text>
<text x="386.9" y="258.1">03B1006</text>
</g>
<text font-size="4.9" x="393.1" y="94.7">Totalweight : 632</text>
<g font-size="4.7">
<text x="49.9" y="32.1">(-</text>
<text x="55.7" y="32.1">)</text>
<text x="127" y="30.7">1/</text>
<text x="129.6" y="32.3">2</text>
<text x="142" y="30.7">1/</text>
<text x="144.6" y="32.3">2</text>
<text x="208.1" y="32.1">(-</text>
<text x="213.9" y="32.1">)</text>
<text x="200.3" y="40.7" transform="rotate(-90 200.3 40.7)">16</text>
<text x="139.7" y="46.8" transform="rotate(-90 139.7 46.8)">3/</text>
<text x="141.4" y="44.2" transform="rotate(-90 141.4 44.2)">4</text>
<text x="198.6" y="43.3" transform="rotate(-90 198.6 43.3)">9/</text>
<text x="51.6" y="61.3">9/</text>
<text x="54.2" y="62.9">16</text>
<text x="121.3" y="61.3">3/</text>
<text x="123.9" y="62.9">16</text>
<text x="173.3" y="61.3">3/</text>
<text x="175.9" y="62.9">16</text>
<text x="210" y="61.3">7/</text>
<text x="212.6" y="62.9">16</text>
<text x="51.9" y="68.6">3/</text>
<text x="54.5" y="70.3">4</text>
<text x="30.3" y="77.5" transform="rotate(-90 30.3 77.5)">8</text>
<text x="51.7" y="75.6">7/</text>
<text x="54.3" y="77.2">16</text>
<text x="28.6" y="80.1" transform="rotate(-90 28.6 80.1)">3/</text>
<text x="209.6" y="80.8">3/</text>
<text x="212.2" y="82.5">4</text>
<text x="52.4" y="84.6">1/</text>
<text x="55" y="86.3">2</text>
<text x="71.8" y="84.6">15/</text>
<text x="76.2" y="86.3">16</text>
<text x="50.7" y="94.2" transform="rotate(-90 50.7 94.2)">8</text>
<text x="216.6" y="94.4" transform="rotate(-90 216.6 94.4)">8</text>
<text x="49.1" y="96.8" transform="rotate(-90 49.1 96.8)">3/</text>
<text x="215" y="97" transform="rotate(-90 215 97)">3/</text>
<text x="268" y="96.3">1/</text>
<text x="270.6" y="98">2</text>
<text x="283" y="101.4">3/</text>
<text x="286.3" y="103">16</text>
<text x="283" y="108.7">3/</text>
<text x="286.3" y="110.4">16</text>
<text x="83.9" y="131.5" transform="rotate(-90 83.9 131.5)">4</text>
<text x="34.3" y="134.4">9/</text>
<text x="37" y="136.1">16</text>
<text x="82.2" y="134.1" transform="rotate(-90 82.2 134.1)">1/</text>
<text x="212.9" y="134.3">1/</text>
<text x="215.5" y="136">2</text>
<text x="287.7" y="134.6" transform="rotate(-90 287.7 134.6)">1/</text>
<text x="289.4" y="132" transform="rotate(-90 289.4 132)">2</text>
<text x="37.5" y="141">1/</text>
<text x="40.1" y="142.6">2</text>
<text x="36.4" y="149.1">13/</text>
<text x="87.8" y="148.2">1/</text>
<text x="90.4" y="149.9">2</text>
<text x="102.2" y="148.2">1/</text>
<text x="104.8" y="149.9">2</text>
<text x="176.7" y="148">1/</text>
<text x="179.3" y="149.6">2</text>
<text x="191.1" y="148">1/</text>
<text x="193.7" y="149.6">2</text>
<text x="245.2" y="147.5" transform="rotate(-90 245.2 147.5)">4</text>
<text x="40.8" y="150.8">16</text>
<text x="243.6" y="150.1" transform="rotate(-90 243.6 150.1)">1/</text>
<text x="94.2" y="166.3" transform="rotate(-90 94.2 166.3)">1/</text>
<text x="95.9" y="163.6" transform="rotate(-90 95.9 163.6)">4</text>
<text x="183.1" y="165.7" transform="rotate(-90 183.1 165.7)">1/</text>
<text x="184.8" y="163.1" transform="rotate(-90 184.8 163.1)">4</text>
<text x="288.8" y="165.6">1/</text>
<text x="292.1" y="167.2">4</text>
<text x="257.4" y="168">1/</text>
<text x="260" y="169.7">2</text>
<text x="270.9" y="168">1/</text>
<text x="273.6" y="169.7">2</text>
<text x="288.8" y="172.9">1/</text>
<text x="183.5" y="179.9" transform="rotate(-90 183.5 179.9)">7/</text>
<text x="185.2" y="177.3" transform="rotate(-90 185.2 177.3)">16</text>
<text x="292.1" y="174.6">4</text>
<text x="94.6" y="186" transform="rotate(-90 94.6 186)">7/</text>
<text x="96.3" y="183.4" transform="rotate(-90 96.3 183.4)">16</text>
<text x="133.1" y="204.9">1/</text>
<text x="135.7" y="206.5">4</text>
<text x="131" y="212.5">1/</text>
<text x="133.7" y="214.2">4</text>
<text x="127.2" y="220.1">13/</text>
<text x="131.5" y="221.8">16</text>
<text x="136.8" y="220.1">11/</text>
<text x="141.2" y="221.8">16</text>
<text x="90.8" y="225.5">3/</text>
<text x="93.4" y="227.1">4</text>
</g>
<g font-size="4.4">
<text x="14.9" y="251.5">1.ALL PLATESANDANGLESATTACHED SHALL BE CENTERED TO MAIN MEMBER U.N.O.</text>
<text x="14.9" y="246.3">SHOP NOTES:</text>
<text x="14.9" y="256.7">2.ALL RUNNING DIMENSIONSARE MEASURED FROM LEFT END OF BEAM INDICATED THUS</text>
<text x="14.9" y="262">3.</text>
<text x="22.3" y="262">INDICATES FRAMING SIDE OF BEAM. PAINT STRIPE SHEAR TABAS REQUIRED.</text>
</g>
<text font-size="4.2" x="346" y="209.1">ENTERPRISES, LLC</text>
<g font-size="4">
<text x="52" y="31">1/</text>
<text x="54.2" y="32.4">4</text>
<text x="210.2" y="31">1/</text>
<text x="212.4" y="32.4">4</text>
</g>
<g font-size="3.7">
<text x="273.2" y="25.6">ASSEMBLY</text>
<text x="286.2" y="25.6">TOTAL</text>
<text x="295.1" y="25.6">SUB-PIECE</text>
<text x="310.4" y="25.6">UNIT</text>
<text x="330.5" y="25.6">MATERIAL</text>
<text x="357.1" y="25.6">LENGTH</text>
<text x="378.3" y="25.6">REMARKS</text>
<text x="398.4" y="25.6">UNIT</text>
<text x="410.2" y="25.6">TOTAL</text>
<text x="272.1" y="35.5">03B1006</text>
<text x="275.6" y="30.4">MARK</text>
<text x="287.4" y="30.4">QTY</text>
<text x="288.6" y="35.5">ONE</text>
<text x="298" y="30.4">MARK</text>
<text x="311" y="30.4">QTY</text>
<text x="319.3" y="35.5">BEAM</text>
<text x="328.7" y="30.4">DESCRIPTION</text>
<text x="353" y="30.4">FT</text>
<text x="360.3" y="30.4">IN</text>
<text x="397.8" y="30.4">WEIGHT</text>
<text x="402" y="35.5">632</text>
<text x="409.6" y="30.4">WEIGHT</text>
<text x="412.6" y="35.5">632</text>
<text x="290.9" y="40.2">1</text>
<text x="294.5" y="40.2">03B1006</text>
<text x="315.8" y="40.2">1</text>
<text x="319.3" y="40.2">W12x16</text>
<text x="354.9" y="40.2">22</text>
<text x="358.9" y="40.2">7</text>
<text x="370.1" y="40.2">A992</text>
<text x="402" y="40.2">362</text>
<text x="412.6" y="40.2">362</text>
<text x="290.9" y="45">2</text>
<text x="294.5" y="45">hss912</text>
<text x="315.8" y="45">2</text>
<text x="319.3" y="45">HSS3x3x</text>
<text x="356" y="45">0</text>
<text x="358.9" y="45">6</text>
<text x="370.1" y="45">A500C</text>
<text x="404.3" y="45">4</text>
<text x="415" y="45">9</text>
<text x="290.9" y="49.7">2</text>
<text x="294.5" y="49.7">a926</text>
<text x="315.8" y="49.7">2</text>
<text x="319.3" y="49.7">L6x4x</text>
<text x="354.9" y="49.7">11</text>
<text x="358.9" y="49.7">0</text>
<text x="370.1" y="49.7">A36</text>
<text x="402" y="49.7">113</text>
<text x="412.6" y="49.7">227</text>
<text x="290.9" y="54.5">4</text>
<text x="290.9" y="59.3">2</text>
<text x="294.5" y="54.5">a924</text>
<text x="294.5" y="59.3">pl1009</text>
<text x="315.8" y="54.5">4</text>
<text x="315.8" y="59.3">2</text>
<text x="319.3" y="54.5">L4x4x</text>
<text x="319.3" y="59.3">PL x3</text>
<text x="356" y="54.5">0</text>
<text x="356" y="59.3">0</text>
<text x="358.9" y="54.5">9</text>
<text x="358.9" y="59.3">6</text>
<text x="370.1" y="54.5">A36</text>
<text x="370.1" y="59.3">A36</text>
<text x="404.3" y="54.5">6</text>
<text x="404.3" y="59.3">2</text>
<text x="413.8" y="54.5">25</text>
<text x="415" y="59.3">4</text>
<text x="290.9" y="64">2</text>
<text x="294.5" y="64">pl1010</text>
<text x="315.8" y="64">2</text>
<text x="319.3" y="64">PL x3</text>
<text x="356" y="64">0</text>
<text x="358.9" y="64">3</text>
<text x="370.1" y="64">A36</text>
<text x="404.3" y="64">1</text>
<text x="415" y="64">1</text>
<text x="290.9" y="68.8">6</text>
<text x="315.8" y="68.8">6</text>
<text x="322.2" y="68.8">DiaF1852N</text>
<text x="356" y="68.8">0</text>
<text x="358.9" y="68.8">2</text>
<text x="404.3" y="68.8">1</text>
<text x="415" y="68.8">4</text>
<text x="290.9" y="83.1">6</text>
<text x="319.3" y="78.3">FIELDBOLTS</text>
<text x="322.2" y="83.1">DiaF1852N</text>
<text x="356" y="83.1">0</text>
<text x="358.9" y="83.1">2</text>
<text x="290.9" y="87.8">4</text>
<text x="322.2" y="87.8">DiaF1852N</text>
<text x="356" y="87.8">0</text>
<text x="358.9" y="87.8">2</text>
<text x="325.3" y="163.4">FOR SHOP USE :</text>
<text x="383.7" y="163.4">QUALITY CONTROL</text>
<text x="391.4" y="167.8">CHECK</text>
</g>
<g font-size="3.1">
<text x="360" y="39.4">1/</text>
<text x="361.4" y="40.5">2</text>
<text x="327.5" y="44.1">1/</text>
<text x="328.9" y="45.3">4</text>
<text x="324.6" y="48.9">5/</text>
<text x="324.6" y="53.7">5/</text>
<text x="326" y="50">16</text>
<text x="360" y="48.9">3/</text>
<text x="361.4" y="50">16</text>
<text x="321.7" y="58.4">3/</text>
<text x="323.1" y="59.5">8</text>
<text x="326" y="54.8">16</text>
<text x="326.1" y="58.4">1/</text>
<text x="327.5" y="59.5">2</text>
<text x="321.7" y="63.2">1/</text>
<text x="323.1" y="64.3">4</text>
<text x="319.3" y="68">3/</text>
<text x="320.7" y="69.1">4</text>
<text x="319.3" y="82.2">3/</text>
<text x="320.7" y="83.4">4</text>
<text x="360" y="82.2">1/</text>
<text x="361.4" y="83.4">4</text>
<text x="319.3" y="87">3/</text>
<text x="320.7" y="88.1">4</text>
<text x="336.2" y="167.4">INITIAL</text>
<text x="350" y="167.1">HOURS</text>
<text x="364.6" y="167.2">DATE</text>
<text x="325.2" y="171.3">CUT</text>
<text x="399.8" y="172.8">DIMENSIONAL</text>
<text x="325.1" y="175.8">VISUAL</text>
<text x="399.8" y="177.9">VISUAL</text>
<text x="325.5" y="180">DATE</text>
<text x="325.7" y="184.4">DATE</text>
<text x="399.8" y="183.1">DATE</text>
<text x="346" y="215">MISCELLANEOUS METALS FABRICATORAND ERECTORS</text>
<text x="346" y="218.6">623 BAUMGARDNER ROAD, LANCASTER, PA17603</text>
<text x="346" y="225.8">WWW.STEELFABENTERPRISES.COM</text>
<text x="346" y="222.2">TEL. (717)464-0330</text>
<text x="378.3" y="222.2">FAX (717)464-9464</text>
<text x="324.7" y="230.5">PROJECT OWNER : CK CAPITAL, LLC</text>
<text x="208.8" y="238.8">ALL RE-ENTRANT CUT</text>
<text x="324.7" y="235.1">PROJECT DESCRIPTION : CLEVELAND BROTHERS-MILESBURG</text>
<text x="324.9" y="239.5">PROJECTADDRESS : 1025N. EAGLE VALLY ROAD, HOWARD, PA16841</text>
<text x="208.8" y="242.5">TO BE</text>
<text x="218.4" y="242.5">&quot; RADIUSED (U.N.O)</text>
<text x="242.9" y="245.3">REV#</text>
<text x="252.7" y="245.3">DWN BY</text>
<text x="278.1" y="245.3">DESCRIPTION</text>
<text x="313.5" y="245.3">DATE</text>
<text x="324.9" y="244.2">CONTRACTOR : KINSLEY CONSTRUCTION, INC.</text>
<text x="208.5" y="247">WELDS : E70XX</text>
<text x="208.7" y="251.7">HOLES :</text>
<text x="224.2" y="251.8">&quot; DIA(U.N.O)</text>
<text x="242.9" y="249.9">A</text>
<text x="252.7" y="249.9">GSV</text>
<text x="264.9" y="249.9">ISSUED FORAPPROVAL</text>
<text x="309" y="249.9">Jun 11</text>
<text x="315.5" y="249.9">2025</text>
<text x="325.1" y="250">DRAWN BY : BAS</text>
<text x="358.2" y="250.5">DATE : 06-07-2025</text>
<text x="379.3" y="248.9">PROJ.</text>
<text x="407.2" y="250.5">REV #</text>
<text x="208.7" y="256.3">MAT'L :</text>
<text x="219.3" y="256.4">A36 (U.N.O)</text>
<text x="325" y="257.6">CHECKED BY : GSV</text>
<text x="358.3" y="257.7">DATE : 06-09-2025</text>
<text x="379.3" y="252.5">NO. :</text>
<text x="379.5" y="255.9">DWG</text>
<text x="410.5" y="255.5">A</text>
<text x="208.6" y="260.7">CLEAN : SSPC-SP3</text>
<text x="324.9" y="262.9">DWG DESCRIPTION :</text>
<text x="350.4" y="263">BEAM DETAIL</text>
<text x="379.5" y="259.5">NO. :</text>
<text x="208.9" y="265">PAINT : SHOP PRIMER</text>
</g>
<g font-size="2.7">
<text x="336.1" y="189">THE INFORMATION NOTED HEREON THIS DRAWING IS THE</text>
<text x="336.1" y="195.4">NOTED BE USED WITHOUT WRITTEN CONSENT.</text>
<text x="336.1" y="192.2">PROPERTY OF STEEL FAB ENTERPRISES, INC.AND SHALL</text>
</g>
<g font-size="2.6">
<text x="215.9" y="241.8">1/</text>
<text x="217.4" y="242.7">2</text>
<text x="219.3" y="251.1">13/</text>
<text x="222" y="252.1">16</text>
</g>
<g font-size="2.5">
<text x="11.7" y="237.1" transform="rotate(-90 11.7 237.1)">18:24:25</text>
<text x="11.8" y="243.8" transform="rotate(-90 11.8 243.8)">2025</text>
<text x="11.8" y="250.1" transform="rotate(-90 11.8 250.1)">Jun 17</text>
<text x="11.9" y="265.8" transform="rotate(-90 11.9 265.8)">PRINTED ON</text>
</g>
</svg>
